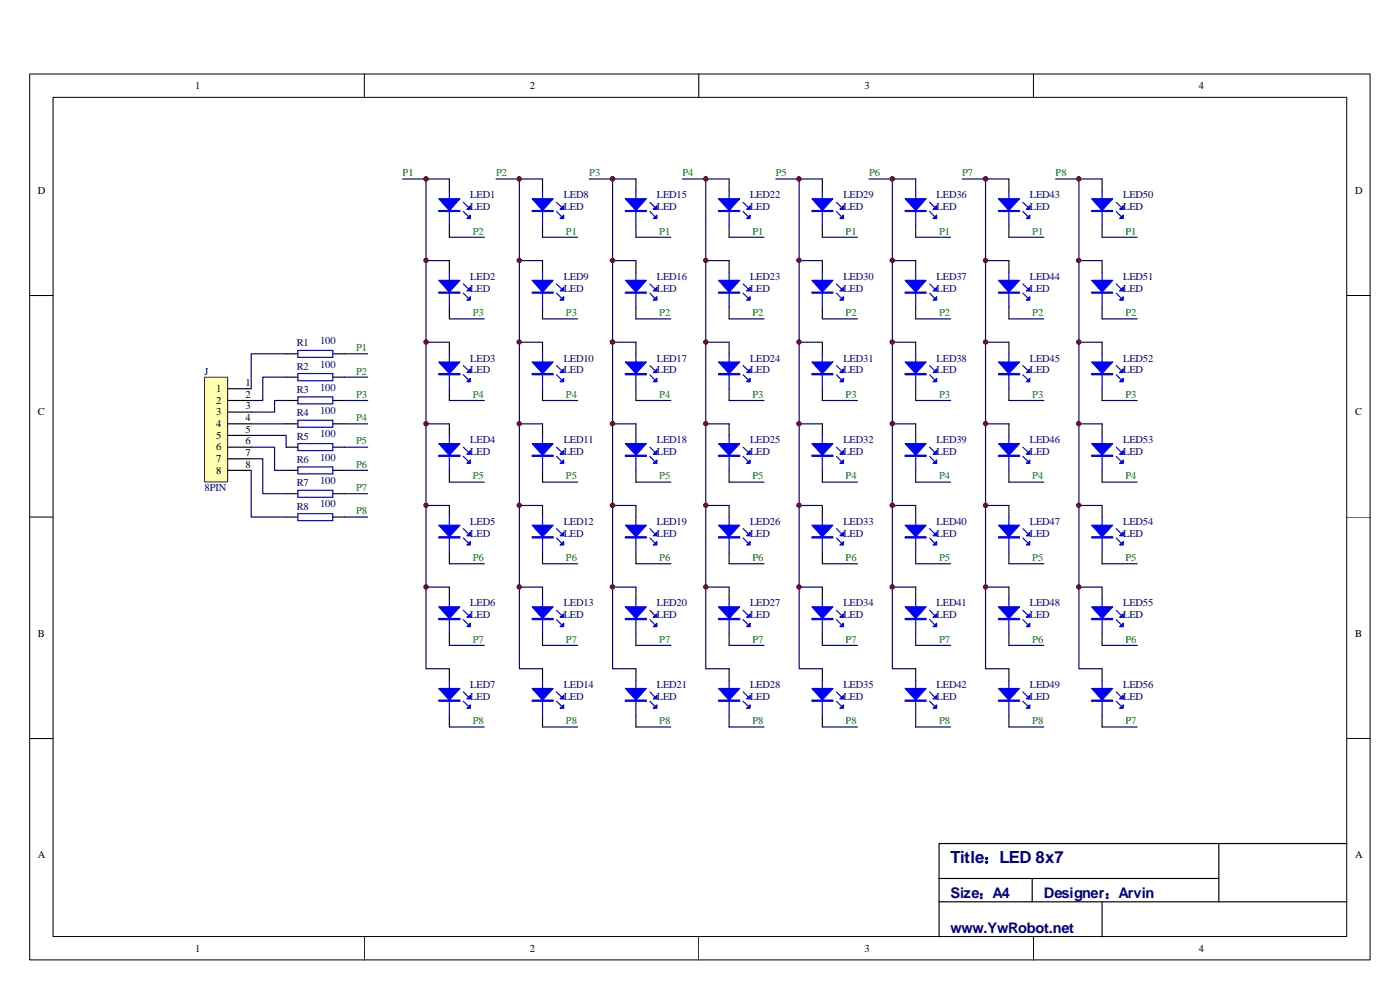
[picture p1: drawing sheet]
<svg xmlns="http://www.w3.org/2000/svg" width="297mm" height="210mm" viewBox="0 0 297 210" stroke-linecap="round" stroke-linejoin="round" font-family="sans-serif">
<g fill="none" stroke="#000" stroke-width=".21">
<path d="M6.3 15.7h284.4v187.9h-284.4zM77.3 15.7v5M148.2 15.7v5M219.2 15.7v5M11.3 20.7h274.4v178h-274.4zM6.3 62.7h5M285.7 62.7h5M6.3 109.7h5M285.7 109.7h5M6.3 156.7h5M285.7 156.7h5M77.3 198.7v5"/>
<path d="M148.2 198.7v5M219.2 198.7v5"/>
</g>
<g fill="none" stroke="#000" stroke-width=".25">
<path d="M95.3 38v2.4M115.1 38v2.4M134.9 38v2.4M154.7 38v2.4M174.4 38v2.4M194.3 38v2.4M214 38v2.4M233.8 38v2.4M95.3 47.9v2.4M95.3 55.3v2.4M115.1 47.9v2.4M115.1 55.3v2.4"/>
<path d="M134.9 47.9v2.4M134.9 55.3v2.4M154.7 47.9v2.4M154.7 55.3v2.4M174.4 47.9v2.4M174.4 55.3v2.4M194.3 47.9v2.4M194.3 55.3v2.4M214 47.9v2.4M214 55.3v2.4M233.8 47.9v2.4M233.8 55.3v2.4"/>
<path d="M95.3 65.1v2.5M95.3 72.6v2.4M115.1 65.1v2.5M115.1 72.6v2.4M134.9 65.1v2.5M134.9 72.6v2.4M154.7 65.1v2.5M154.7 72.6v2.4M174.4 65.1v2.5M174.4 72.6v2.4M194.3 65.1v2.5M194.3 72.6v2.4"/>
<path d="M214 65.1v2.5M214 72.6v2.4M233.8 65.1v2.5M233.8 72.6v2.4M95.3 82.5v2.5M95.3 89.9v2.5M95.3 99.8v2.5M115.1 82.5v2.5M115.1 89.9v2.5M115.1 99.8v2.5M134.9 82.5v2.5M134.9 89.9v2.5"/>
<path d="M134.9 99.8v2.5M154.7 82.5v2.5M154.7 89.9v2.5M154.7 99.8v2.5M174.4 82.5v2.5M174.4 89.9v2.5M174.4 99.8v2.5M194.3 82.5v2.5M194.3 89.9v2.5M194.3 99.8v2.5M214 82.5v2.5M214 89.9v2.5"/>
<path d="M214 99.8v2.5M233.8 82.5v2.5M233.8 89.9v2.5M233.8 99.8v2.5M95.3 107.2v2.5M95.3 117.1v2.5M115.1 107.2v2.5M115.1 117.1v2.5M134.9 107.2v2.5M134.9 117.1v2.5M154.7 107.2v2.5M154.7 117.1v2.5"/>
<path d="M174.4 107.2v2.5M174.4 117.1v2.5M194.3 107.2v2.5M194.3 117.1v2.5M214 107.2v2.5M214 117.1v2.5M233.8 107.2v2.5M233.8 117.1v2.5M95.3 124.5v2.5M95.3 134.4v2.5M115.1 124.5v2.5M115.1 134.4v2.5"/>
<path d="M134.9 124.5v2.5M134.9 134.4v2.5M154.7 124.5v2.5M154.7 134.4v2.5M174.4 124.5v2.5M174.4 134.4v2.5M194.3 124.5v2.5M194.3 134.4v2.5M214 124.5v2.5M214 134.4v2.5M233.8 124.5v2.5M233.8 134.4v2.5"/>
<path d="M95.3 141.9v2.4M95.3 151.7v2.5M115.1 141.9v2.4M115.1 151.7v2.5M134.9 141.9v2.4M134.9 151.7v2.5M154.7 141.9v2.4M154.7 151.7v2.5M174.4 141.9v2.4M174.4 151.7v2.5M194.3 141.9v2.4M194.3 151.7v2.5"/>
<path d="M214 141.9v2.4M214 151.7v2.5M233.8 141.9v2.4M233.8 151.7v2.5"/>
</g>
<g fill="none" stroke="#00f" stroke-width=".25">
<path d="M95.3 40.4v7.5M95.3 57.7v7.4M98.3 44.9l1 1M98.3 42.9l1 1M115.1 40.4v7.5M115.1 57.7v7.4M118.1 44.9l1 1M118.1 42.9l1 1M134.9 40.4v7.5M134.9 57.7v7.4M137.9 44.9l.9 1M137.9 42.9l.9 1"/>
<path d="M154.7 40.4v7.5M154.7 57.7v7.4M157.6 44.9l1.1 1M157.6 42.9l1.1 1M174.4 40.4v7.5M174.4 57.7v7.4M177.5 44.9l.9 1M177.5 42.9l.9 1M194.3 40.4v7.5M194.3 57.7v7.4M197.2 44.9l1 1M197.2 42.9l1 1"/>
<path d="M214 40.4v7.5M214 57.7v7.4M217 44.9l1 1M217 42.9l1 1M233.8 40.4v7.5M233.8 57.7v7.4M236.8 44.9l1 1M236.8 42.9l1 1M95.3 75v7.5M98.3 62.2l1 1M98.3 60.2l1 1M98.3 79.5l1 1"/>
<path d="M98.3 77.5l1 1M115.1 75v7.5M118.1 62.2l1 1M118.1 60.2l1 1M118.1 79.5l1 1M118.1 77.5l1 1M134.9 75v7.5M137.9 62.2l.9 1M137.9 60.2l.9 1M137.9 79.5l.9 1M137.9 77.5l.9 1M154.7 75v7.5"/>
<path d="M157.6 62.2l1.1 1M157.6 60.2l1.1 1M157.6 79.5l1.1 1M157.6 77.5l1.1 1M174.4 75v7.5M177.5 62.2l.9 1M177.5 60.2l.9 1M177.5 79.5l.9 1M177.5 77.5l.9 1M194.3 75v7.5M197.2 62.2l1 1M197.2 60.2l1 1"/>
<path d="M197.2 79.5l1 1M197.2 77.5l1 1M214 75v7.5M217 62.2l1 1M217 60.2l1 1M217 79.5l1 1M217 77.5l1 1M233.8 75v7.5M236.8 62.2l1 1M236.8 60.2l1 1M236.8 79.5l1 1M236.8 77.5l1 1"/>
<path d="M95.3 92.4v7.4M98.3 96.8l1 1M98.3 94.9l1 .9M115.1 92.4v7.4M118.1 96.8l1 1M118.1 94.9l1 .9M134.9 92.4v7.4M137.9 96.8l.9 1M137.9 94.9l.9 .9M154.7 92.4v7.4M157.6 96.8l1.1 1M157.6 94.9l1.1 .9"/>
<path d="M174.4 92.4v7.4M177.5 96.8l.9 1M177.5 94.9l.9 .9M194.3 92.4v7.4M197.2 96.8l1 1M197.2 94.9l1 .9M214 92.4v7.4M217 96.8l1 1M217 94.9l1 .9M233.8 92.4v7.4M236.8 96.8l1 1M236.8 94.9l1 .9"/>
<path d="M95.3 109.7v7.4M98.3 114.1l1 1M98.3 112.1l1 1M115.1 109.7v7.4M118.1 114.1l1 1M118.1 112.1l1 1M134.9 109.7v7.4M137.9 114.1l.9 1M137.9 112.1l.9 1M154.7 109.7v7.4M157.6 114.1l1.1 1M157.6 112.1l1.1 1"/>
<path d="M174.4 109.7v7.4M177.5 114.1l.9 1M177.5 112.1l.9 1M194.3 109.7v7.4M197.2 114.1l1 1M197.2 112.1l1 1M214 109.7v7.4M217 114.1l1 1M217 112.1l1 1M233.8 109.7v7.4M236.8 114.1l1 1M236.8 112.1l1 1"/>
<path d="M95.3 127v7.4M98.3 131.4l1 1.1M98.3 129.4l1 1.1M115.1 127v7.4M118.1 131.4l1 1.1M118.1 129.4l1 1.1M134.9 127v7.4M137.9 131.4l.9 1.1M137.9 129.4l.9 1.1M154.7 127v7.4M157.6 131.4l1.1 1.1M157.6 129.4l1.1 1.1"/>
<path d="M174.4 127v7.4M177.5 131.4l.9 1.1M177.5 129.4l.9 1.1M194.3 127v7.4M197.2 131.4l1 1.1M197.2 129.4l1 1.1M214 127v7.4M217 131.4l1 1.1M217 129.4l1 1.1M233.8 127v7.4M236.8 131.4l1 1.1M236.8 129.4l1 1.1"/>
<path d="M95.3 144.3v7.4M98.3 148.8l1 .9M98.3 146.8l1 1M115.1 144.3v7.4M118.1 148.8l1 .9M118.1 146.8l1 1M134.9 144.3v7.4M137.9 148.8l.9 .9M137.9 146.8l.9 1M154.7 144.3v7.4M157.6 148.8l1.1 .9M157.6 146.8l1.1 1"/>
<path d="M174.4 144.3v7.4M177.5 148.8l.9 .9M177.5 146.8l.9 1M194.3 144.3v7.4M197.2 148.8l1 .9M197.2 146.8l1 1M214 144.3v7.4M217 148.8l1 .9M217 146.8l1 1M233.8 144.3v7.4M236.8 148.8l1 .9M236.8 146.8l1 1"/>
</g>
<g fill="#00f" stroke="#00f" stroke-width=".25">
<path d="M93.1 42.2h4.5l-2.3 2.5z"/>
<path d="M99.8 45.6v.7h-.7z"/>
<path d="M99.8 43.6v.8h-.7z"/>
<path d="M93.1 59.5h4.5l-2.3 2.5z"/>
<path d="M99.8 62.9v.8h-.7z"/>
<path d="M99.8 61v.7h-.7z"/>
<path d="M93.1 76.8h4.5l-2.3 2.4z"/>
<path d="M99.1 81l.7-.7v.7z"/>
<path d="M99.8 78.3v.7h-.7z"/>
<path d="M93.1 94.1h4.5l-2.3 2.5z"/>
<path d="M99.8 97.6v.7h-.7z"/>
<path d="M99.8 95.6v.7h-.7z"/>
<path d="M93.1 111.4h4.5l-2.3 2.5z"/>
<path d="M99.1 115.6l.7-.7v.7z"/>
<path d="M99.8 112.9v.8h-.7z"/>
<path d="M93.1 128.7h4.5l-2.3 2.5z"/>
<path d="M99.1 132.9l.7-.7v.7z"/>
<path d="M99.8 130.2v.7h-.7z"/>
<path d="M93.1 146h4.5l-2.3 2.5z"/>
<path d="M99.1 150.2l.7-.7v.7z"/>
<path d="M99.1 148.2l.7-.7v.7z"/>
<path d="M112.9 42.2h4.4l-2.2 2.5z"/>
<path d="M118.8 46.3l.8-.7v.7z"/>
<path d="M119.6 43.6v.8h-.8z"/>
<path d="M112.9 59.5h4.4l-2.2 2.5z"/>
<path d="M118.8 63.7l.8-.8v.8z"/>
<path d="M119.6 61v.7h-.8z"/>
<path d="M112.9 76.8h4.4l-2.2 2.4z"/>
<path d="M118.8 81l.8-.7v.7z"/>
<path d="M119.6 78.3v.7h-.8z"/>
<path d="M112.9 94.1h4.4l-2.2 2.5z"/>
<path d="M118.8 98.3l.8-.7v.7z"/>
<path d="M119.6 95.6v.7h-.8z"/>
<path d="M112.9 111.4h4.4l-2.2 2.5z"/>
<path d="M118.8 115.6l.8-.7v.7z"/>
<path d="M119.6 112.9v.8h-.8z"/>
<path d="M112.9 128.7h4.4l-2.2 2.5z"/>
<path d="M118.8 132.9l.8-.7v.7z"/>
<path d="M118.8 130.9l.8-.7v.7z"/>
<path d="M112.9 146h4.4l-2.2 2.5z"/>
<path d="M118.8 150.2l.8-.7v.7z"/>
<path d="M118.8 148.2l.8-.7v.7z"/>
<path d="M132.7 42.2h4.4l-2.2 2.5z"/>
<path d="M138.6 46.3l.8-.7v.7z"/>
<path d="M139.4 43.6v.8h-.8z"/>
<path d="M132.7 59.5h4.4l-2.2 2.5z"/>
<path d="M138.6 63.7l.8-.8v.8z"/>
<path d="M139.4 61v.7h-.8z"/>
<path d="M132.7 76.8h4.4l-2.2 2.4z"/>
<path d="M138.6 81l.8-.7v.7z"/>
<path d="M139.4 78.3v.7h-.8z"/>
<path d="M132.7 94.1h4.4l-2.2 2.5z"/>
<path d="M138.6 98.3l.8-.7v.7z"/>
<path d="M139.4 95.6v.7h-.8z"/>
<path d="M132.7 111.4h4.4l-2.2 2.5z"/>
<path d="M138.6 115.6l.8-.7v.7z"/>
<path d="M138.6 113.7l.8-.8v.8z"/>
<path d="M132.7 128.7h4.4l-2.2 2.5z"/>
<path d="M138.6 132.9l.8-.7v.7z"/>
<path d="M138.6 130.9l.8-.7v.7z"/>
<path d="M132.7 146h4.4l-2.2 2.5z"/>
<path d="M138.6 150.2l.8-.7v.7z"/>
<path d="M138.6 148.2l.8-.7v.7z"/>
<path d="M152.4 42.2h4.5l-2.2 2.5z"/>
<path d="M159.1 45.6v.7h-.7z"/>
<path d="M159.1 43.6v.8h-.7z"/>
<path d="M152.4 59.5h4.5l-2.2 2.5z"/>
<path d="M159.1 62.9v.8h-.7z"/>
<path d="M159.1 61v.7h-.7z"/>
<path d="M152.4 76.8h4.5l-2.2 2.4z"/>
<path d="M158.4 81l.7-.7v.7z"/>
<path d="M159.1 78.3v.7h-.7z"/>
<path d="M152.4 94.1h4.5l-2.2 2.5z"/>
<path d="M159.1 97.6v.7h-.7z"/>
<path d="M159.1 95.6v.7h-.7z"/>
<path d="M152.4 111.4h4.5l-2.2 2.5z"/>
<path d="M158.4 115.6l.7-.7v.7z"/>
<path d="M159.1 112.9v.8h-.7z"/>
<path d="M152.4 128.7h4.5l-2.2 2.5z"/>
<path d="M159.1 132.2v.7h-.7z"/>
<path d="M159.1 130.2v.7h-.7z"/>
<path d="M152.4 146h4.5l-2.2 2.5z"/>
<path d="M158.4 150.2l.7-.7v.7z"/>
<path d="M158.4 148.2l.7-.7v.7z"/>
<path d="M172.2 42.2h4.5l-2.3 2.5z"/>
<path d="M178.2 46.3l.7-.7v.7z"/>
<path d="M178.9 43.6v.8h-.7z"/>
<path d="M172.2 59.5h4.5l-2.3 2.5z"/>
<path d="M178.2 63.7l.7-.8v.8z"/>
<path d="M178.9 61v.7h-.7z"/>
<path d="M172.2 76.8h4.5l-2.3 2.4z"/>
<path d="M178.2 81l.7-.7v.7z"/>
<path d="M178.9 78.3v.7h-.7z"/>
<path d="M172.2 94.1h4.5l-2.3 2.5z"/>
<path d="M178.2 98.3l.7-.7v.7z"/>
<path d="M178.9 95.6v.7h-.7z"/>
<path d="M172.2 111.4h4.5l-2.3 2.5z"/>
<path d="M178.2 115.6l.7-.7v.7z"/>
<path d="M178.9 112.9v.8h-.7z"/>
<path d="M172.2 128.7h4.5l-2.3 2.5z"/>
<path d="M178.2 132.9l.7-.7v.7z"/>
<path d="M178.2 130.9l.7-.7v.7z"/>
<path d="M172.2 146h4.5l-2.3 2.5z"/>
<path d="M178.2 150.2l.7-.7v.7z"/>
<path d="M178.2 148.2l.7-.7v.7z"/>
<path d="M192 42.2h4.5l-2.2 2.5z"/>
<path d="M197.9 46.3l.8-.7v.7z"/>
<path d="M198.7 43.6v.8h-.8z"/>
<path d="M192 59.5h4.5l-2.2 2.5z"/>
<path d="M197.9 63.7l.8-.8v.8z"/>
<path d="M198.7 61v.7h-.8z"/>
<path d="M192 76.8h4.5l-2.2 2.4z"/>
<path d="M197.9 81l.8-.7v.7z"/>
<path d="M198.7 78.3v.7h-.8z"/>
<path d="M192 94.1h4.5l-2.2 2.5z"/>
<path d="M197.9 98.3l.8-.7v.7z"/>
<path d="M198.7 95.6v.7h-.8z"/>
<path d="M192 111.4h4.5l-2.2 2.5z"/>
<path d="M197.9 115.6l.8-.7v.7z"/>
<path d="M198.7 112.9v.8h-.8z"/>
<path d="M192 128.7h4.5l-2.2 2.5z"/>
<path d="M197.9 132.9l.8-.7v.7z"/>
<path d="M197.9 130.9l.8-.7v.7z"/>
<path d="M192 146h4.5l-2.2 2.5z"/>
<path d="M197.9 150.2l.8-.7v.7z"/>
<path d="M197.9 148.2l.8-.7v.7z"/>
<path d="M211.8 42.2h4.5l-2.3 2.5z"/>
<path d="M217.8 46.3l.7-.7v.7z"/>
<path d="M218.5 43.6v.8h-.7z"/>
<path d="M211.8 59.5h4.5l-2.3 2.5z"/>
<path d="M217.8 63.7l.7-.8v.8z"/>
<path d="M218.5 61v.7h-.7z"/>
<path d="M211.8 76.8h4.5l-2.3 2.4z"/>
<path d="M217.8 81l.7-.7v.7z"/>
<path d="M218.5 78.3v.7h-.7z"/>
<path d="M211.8 94.1h4.5l-2.3 2.5z"/>
<path d="M217.8 98.3l.7-.7v.7z"/>
<path d="M218.5 95.6v.7h-.7z"/>
<path d="M211.8 111.4h4.5l-2.3 2.5z"/>
<path d="M217.8 115.6l.7-.7v.7z"/>
<path d="M218.5 112.9v.8h-.7z"/>
<path d="M211.8 128.7h4.5l-2.3 2.5z"/>
<path d="M217.8 132.9l.7-.7v.7z"/>
<path d="M217.8 130.9l.7-.7v.7z"/>
<path d="M211.8 146h4.5l-2.3 2.5z"/>
<path d="M217.8 150.2l.7-.7v.7z"/>
<path d="M217.8 148.2l.7-.7v.7z"/>
<path d="M231.6 42.2h4.4l-2.2 2.5z"/>
<path d="M237.5 46.3l.8-.7v.7z"/>
<path d="M238.3 43.6v.8h-.8z"/>
<path d="M231.6 59.5h4.4l-2.2 2.5z"/>
<path d="M237.5 63.7l.8-.8v.8z"/>
<path d="M238.3 61v.7h-.8z"/>
<path d="M231.6 76.8h4.4l-2.2 2.4z"/>
<path d="M237.5 81l.8-.7v.7z"/>
<path d="M238.3 78.3v.7h-.8z"/>
<path d="M231.6 94.1h4.4l-2.2 2.5z"/>
<path d="M237.5 98.3l.8-.7v.7z"/>
<path d="M238.3 95.6v.7h-.8z"/>
<path d="M231.6 111.4h4.4l-2.2 2.5z"/>
<path d="M237.5 115.6l.8-.7v.7z"/>
<path d="M238.3 112.9v.8h-.8z"/>
<path d="M231.6 128.7h4.4l-2.2 2.5z"/>
<path d="M237.5 132.9l.8-.7v.7z"/>
<path d="M237.5 130.9l.8-.7v.7z"/>
<path d="M231.6 146h4.4l-2.2 2.5z"/>
<path d="M237.5 150.2l.8-.7v.7z"/>
<path d="M237.5 148.2l.8-.7v.7z"/>
<path d="M93.1 44.7h4.5v.2h-4.5z" fill-rule="evenodd"/>
<path d="M93.1 62h4.5v.2h-4.5z" fill-rule="evenodd"/>
<path d="M93.1 79.2h4.5v.3h-4.5z" fill-rule="evenodd"/>
<path d="M93.1 96.6h4.5v.2h-4.5z" fill-rule="evenodd"/>
<path d="M93.1 113.9h4.5v.2h-4.5z" fill-rule="evenodd"/>
<path d="M93.1 131.2h4.5v.2h-4.5z" fill-rule="evenodd"/>
<path d="M93.1 148.5h4.5v.3h-4.5z" fill-rule="evenodd"/>
<path d="M112.9 44.7h4.4v.2h-4.4z" fill-rule="evenodd"/>
<path d="M112.9 62h4.4v.2h-4.4z" fill-rule="evenodd"/>
<path d="M112.9 79.2h4.4v.3h-4.4z" fill-rule="evenodd"/>
<path d="M112.9 96.6h4.4v.2h-4.4z" fill-rule="evenodd"/>
<path d="M112.9 113.9h4.4v.2h-4.4z" fill-rule="evenodd"/>
<path d="M112.9 131.2h4.4v.2h-4.4z" fill-rule="evenodd"/>
<path d="M112.9 148.5h4.4v.3h-4.4z" fill-rule="evenodd"/>
<path d="M132.7 44.7h4.4v.2h-4.4z" fill-rule="evenodd"/>
<path d="M132.7 62h4.4v.2h-4.4z" fill-rule="evenodd"/>
<path d="M132.7 79.2h4.4v.3h-4.4z" fill-rule="evenodd"/>
<path d="M132.7 96.6h4.4v.2h-4.4z" fill-rule="evenodd"/>
<path d="M132.7 113.9h4.4v.2h-4.4z" fill-rule="evenodd"/>
<path d="M132.7 131.2h4.4v.2h-4.4z" fill-rule="evenodd"/>
<path d="M132.7 148.5h4.4v.3h-4.4z" fill-rule="evenodd"/>
<path d="M152.4 44.7h4.5v.2h-4.5z" fill-rule="evenodd"/>
<path d="M152.4 62h4.5v.2h-4.5z" fill-rule="evenodd"/>
<path d="M152.4 79.2h4.5v.3h-4.5z" fill-rule="evenodd"/>
<path d="M152.4 96.6h4.5v.2h-4.5z" fill-rule="evenodd"/>
<path d="M152.4 113.9h4.5v.2h-4.5z" fill-rule="evenodd"/>
<path d="M152.4 131.2h4.5v.2h-4.5z" fill-rule="evenodd"/>
<path d="M152.4 148.5h4.5v.3h-4.5z" fill-rule="evenodd"/>
<path d="M172.2 44.7h4.5v.2h-4.5z" fill-rule="evenodd"/>
<path d="M172.2 62h4.5v.2h-4.5z" fill-rule="evenodd"/>
<path d="M172.2 79.2h4.5v.3h-4.5z" fill-rule="evenodd"/>
<path d="M172.2 96.6h4.5v.2h-4.5z" fill-rule="evenodd"/>
<path d="M172.2 113.9h4.5v.2h-4.5z" fill-rule="evenodd"/>
<path d="M172.2 131.2h4.5v.2h-4.5z" fill-rule="evenodd"/>
<path d="M172.2 148.5h4.5v.3h-4.5z" fill-rule="evenodd"/>
<path d="M192 44.7h4.5v.2h-4.5z" fill-rule="evenodd"/>
<path d="M192 62h4.5v.2h-4.5z" fill-rule="evenodd"/>
<path d="M192 79.2h4.5v.3h-4.5z" fill-rule="evenodd"/>
<path d="M192 96.6h4.5v.2h-4.5z" fill-rule="evenodd"/>
<path d="M192 113.9h4.5v.2h-4.5z" fill-rule="evenodd"/>
<path d="M192 131.2h4.5v.2h-4.5z" fill-rule="evenodd"/>
<path d="M192 148.5h4.5v.3h-4.5z" fill-rule="evenodd"/>
<path d="M211.8 44.7h4.5v.2h-4.5z" fill-rule="evenodd"/>
<path d="M211.8 62h4.5v.2h-4.5z" fill-rule="evenodd"/>
<path d="M211.8 79.2h4.5v.3h-4.5z" fill-rule="evenodd"/>
<path d="M211.8 96.6h4.5v.2h-4.5z" fill-rule="evenodd"/>
<path d="M211.8 113.9h4.5v.2h-4.5z" fill-rule="evenodd"/>
<path d="M211.8 131.2h4.5v.2h-4.5z" fill-rule="evenodd"/>
<path d="M211.8 148.5h4.5v.3h-4.5z" fill-rule="evenodd"/>
<path d="M231.6 44.7h4.4v.2h-4.4z" fill-rule="evenodd"/>
<path d="M231.6 62h4.4v.2h-4.4z" fill-rule="evenodd"/>
<path d="M231.6 79.2h4.4v.3h-4.4z" fill-rule="evenodd"/>
<path d="M231.6 96.6h4.4v.2h-4.4z" fill-rule="evenodd"/>
<path d="M231.6 113.9h4.4v.2h-4.4z" fill-rule="evenodd"/>
<path d="M231.6 131.2h4.4v.2h-4.4z" fill-rule="evenodd"/>
<path d="M231.6 148.5h4.4v.3h-4.4z" fill-rule="evenodd"/>
</g>
<g fill="none" stroke="#000080" stroke-width=".25">
<path d="M85.4 38h9.9M90.4 38v103.9h4.9M105.2 38h5M115.1 38h-4.9v103.9h4.9M125 38h9.9M130 38v103.9h4.9M144.8 38h9.9M149.7 38v103.9h5M164.6 38h9.8M169.5 38v103.9h4.9M184.4 38h9.9M189.3 38v103.9h5"/>
<path d="M204.1 38h9.9M209.1 38v103.9h4.9M233.8 38h-4.9v103.9h4.9M90.4 55.3h4.9M95.3 50.3h7.4M110.2 55.3h4.9M115.1 50.3h7.4M130 55.3h4.9M134.9 50.3h7.4M149.7 55.3h5M154.7 50.3h7.4M169.5 55.3h4.9"/>
<path d="M174.4 50.3h7.5M189.3 55.3h5M194.3 50.3h7.4M209.1 55.3h4.9M214 50.3h7.4M228.9 55.3h4.9M233.8 50.3h7.5M90.4 72.6h4.9M95.3 67.6h7.4M110.2 72.6h4.9M115.1 67.6h7.4M130 72.6h4.9"/>
<path d="M134.9 67.6h7.4M149.7 72.6h5M154.7 67.6h7.4M169.5 72.6h4.9M174.4 67.6h7.5M189.3 72.6h5M194.3 67.6h7.4M209.1 72.6h4.9M214 67.6h7.4M228.9 72.6h4.9M233.8 67.6h7.5M90.4 89.9h4.9"/>
<path d="M95.3 85h7.4M110.2 89.9h4.9M115.1 85h7.4M130 89.9h4.9M134.9 85h7.4M149.7 89.9h5M154.7 85h7.4M169.5 89.9h4.9M174.4 85h7.5M189.3 89.9h5M194.3 85h7.4M209.1 89.9h4.9"/>
<path d="M214 85h7.4M228.9 89.9h4.9M233.8 85h7.5M90.4 107.2h4.9M95.3 102.3h7.4M95.3 119.6h7.4M110.2 107.2h4.9M115.1 102.3h7.4M115.1 119.6h7.4M130 107.2h4.9M134.9 102.3h7.4M134.9 119.6h7.4"/>
<path d="M149.7 107.2h5M154.7 102.3h7.4M154.7 119.6h7.4M169.5 107.2h4.9M174.4 102.3h7.5M174.4 119.6h7.5M189.3 107.2h5M194.3 102.3h7.4M194.3 119.6h7.4M209.1 107.2h4.9M214 102.3h7.4M214 119.6h7.4"/>
<path d="M228.9 107.2h4.9M233.8 102.3h7.5M233.8 119.6h7.5M90.4 124.5h4.9M95.3 136.9h7.4M110.2 124.5h4.9M115.1 136.9h7.4M130 124.5h4.9M134.9 136.9h7.4M149.7 124.5h5M154.7 136.9h7.4M169.5 124.5h4.9"/>
<path d="M174.4 136.9h7.5M189.3 124.5h5M194.3 136.9h7.4M209.1 124.5h4.9M214 136.9h7.4M228.9 124.5h4.9M233.8 136.9h7.5M95.3 154.2h7.4M115.1 154.2h7.4M134.9 154.2h7.4M154.7 154.2h7.4M174.4 154.2h7.5"/>
<path d="M194.3 154.2h7.4M214 154.2h7.4M233.8 154.2h7.5"/>
</g>
<path d="M43.4 80h4.9v22.2h-4.9z" fill="#ffffb0"/>
<path d="M43.4 80h4.9v22.2h-4.9z" fill="none" stroke="#800000" stroke-width=".21"/>
<g fill="none" stroke="#000" stroke-width=".25">
<path d="M60.7 75h2.5M70.6 75h2.5M48.3 82.5h5M48.3 85h5M48.3 87.4h5M48.3 89.9h5M48.3 92.4h5M48.3 94.9h5M48.3 97.3h5M48.3 99.8h5M60.7 85h2.5M60.7 89.9h2.5"/>
<path d="M60.7 94.9h2.5M60.7 99.8h2.5M60.7 80h2.5M70.6 85h2.5M70.6 89.9h2.5M70.6 94.9h2.5M70.6 99.8h2.5M70.6 80h2.5M60.7 104.7h2.5M60.7 109.7h2.5M70.6 104.7h2.5M70.6 109.7h2.5"/>
<path d="M258.6 178.9v12.4M285.7 178.9h-86.5v19.8M199.2 191.3h86.5M199.2 186.3h59.4M219 186.3v5M233.8 191.3v7.4"/>
</g>
<g fill="none" stroke="#000080" stroke-width=".25">
<path d="M223.9 38h5M60.7 75h-7.4v7.5M73.1 75h4.9M53.3 99.8v9.9h7.4M53.3 97.3h2.4v7.4h5M53.3 94.9h4.9v4.9h2.5M53.3 92.4h7.4v2.5M53.3 89.9h7.4M60.7 80h-5v5h-2.4M60.7 85h-2.5v2.4h-4.9M73.1 80h4.9M73.1 85h4.9"/>
<path d="M73.1 89.9h4.9M73.1 94.9h4.9M73.1 99.8h4.9M73.1 104.7h4.9M73.1 109.7h4.9"/>
</g>
<path d="M63.2 74.3h7.4v1.5h-7.4zM63.2 79.2h7.4v1.6h-7.4zM63.2 84.2h7.4v1.5h-7.4zM63.2 89.1h7.4v1.5h-7.4zM63.2 94.1h7.4v1.5h-7.4zM63.2 99.1h7.4v1.4h-7.4zM63.2 104h7.4v1.5h-7.4zM63.2 109h7.4v1.4h-7.4z" fill="none" stroke="#00f" stroke-width=".25"/>
<g fill="#800000" stroke="#800000" stroke-width=".21">
<circle cx="90.4" cy="37.9" r=".48"/>
<circle cx="90.4" cy="55.2" r=".47"/>
<circle cx="90.4" cy="72.6" r=".47"/>
<circle cx="90.4" cy="89.9" r=".47"/>
<circle cx="90.4" cy="107.2" r=".47"/>
<circle cx="90.4" cy="124.5" r=".47"/>
<circle cx="110.1" cy="37.9" r=".48"/>
<circle cx="110.1" cy="55.2" r=".47"/>
<circle cx="110.1" cy="72.6" r=".47"/>
<circle cx="110.1" cy="89.9" r=".47"/>
<circle cx="110.1" cy="107.2" r=".47"/>
<circle cx="110.1" cy="124.5" r=".47"/>
<circle cx="129.9" cy="37.9" r=".49"/>
<circle cx="129.9" cy="55.2" r=".48"/>
<circle cx="129.9" cy="72.6" r=".48"/>
<circle cx="129.9" cy="89.9" r=".48"/>
<circle cx="129.9" cy="107.2" r=".48"/>
<circle cx="129.9" cy="124.5" r=".48"/>
<circle cx="149.7" cy="37.9" r=".48"/>
<circle cx="149.7" cy="55.2" r=".47"/>
<circle cx="149.7" cy="72.6" r=".47"/>
<circle cx="149.7" cy="89.9" r=".47"/>
<circle cx="149.7" cy="107.2" r=".47"/>
<circle cx="149.7" cy="124.5" r=".47"/>
<circle cx="169.5" cy="37.9" r=".48"/>
<circle cx="169.5" cy="55.2" r=".47"/>
<circle cx="169.5" cy="72.6" r=".47"/>
<circle cx="169.5" cy="89.9" r=".47"/>
<circle cx="169.5" cy="107.2" r=".47"/>
<circle cx="169.5" cy="124.5" r=".47"/>
<circle cx="189.3" cy="37.9" r=".49"/>
<circle cx="189.3" cy="55.2" r=".48"/>
<circle cx="189.3" cy="72.6" r=".48"/>
<circle cx="189.3" cy="89.9" r=".48"/>
<circle cx="189.3" cy="107.2" r=".48"/>
<circle cx="189.3" cy="124.5" r=".48"/>
<circle cx="209.1" cy="37.9" r=".48"/>
<circle cx="209.1" cy="55.2" r=".47"/>
<circle cx="209.1" cy="72.6" r=".47"/>
<circle cx="209.1" cy="89.9" r=".47"/>
<circle cx="209.1" cy="107.2" r=".47"/>
<circle cx="209.1" cy="124.5" r=".47"/>
<circle cx="228.8" cy="37.9" r=".48"/>
<circle cx="228.8" cy="55.2" r=".47"/>
<circle cx="228.8" cy="72.6" r=".47"/>
<circle cx="228.8" cy="89.9" r=".47"/>
<circle cx="228.8" cy="107.2" r=".47"/>
<circle cx="228.8" cy="124.5" r=".47"/>
</g>
<text font-size="3.5" fill="#000080" x="201.7" y="183.1">Title：LED 8x7</text>
<g font-size="3.1" fill="#000080">
<text x="201.7" y="190.6">Size：A4</text>
<text x="221.4" y="190.6">Designer：Arvin</text>
<text x="201.7" y="198">www.YwRobot.net</text>
</g>
<g font-size="2.2">
<text x="41.4" y="18.8">1</text>
<text x="112.4" y="18.8">2</text>
<text x="183.4" y="18.8">3</text>
<text x="254.3" y="18.8">4</text>
<text x="8" y="41.1">D</text>
<text x="287.5" y="41.1">D</text>
<text x="45.9" y="83.1">1</text>
<text x="52.1" y="81.9">1</text>
<text x="8" y="88.1">C</text>
<text x="45.9" y="85.6">2</text>
<text x="45.9" y="88.1">3</text>
<text x="52.1" y="84.4">2</text>
<text x="52.1" y="86.9">3</text>
<text x="52.1" y="89.3">4</text>
<text x="287.5" y="88.1">C</text>
<text x="45.9" y="90.5">4</text>
<text x="45.9" y="93">5</text>
<text x="45.9" y="95.5">6</text>
<text x="52.1" y="91.8">5</text>
<text x="52.1" y="94.3">6</text>
<text x="45.9" y="98">7</text>
<text x="45.9" y="100.4">8</text>
<text x="52.1" y="96.8">7</text>
<text x="52.1" y="99.2">8</text>
<text x="8" y="135.1">B</text>
<text x="287.5" y="135.1">B</text>
<text x="8" y="182.1">A</text>
<text x="287.5" y="182.1">A</text>
<text x="41.4" y="201.8">1</text>
<text x="112.4" y="201.8">2</text>
<text x="183.4" y="201.8">3</text>
<text x="254.3" y="201.8">4</text>
</g>
<g font-size="2.2" fill="#008000">
<text x="85.4" y="37.4">P1</text>
<text x="105.2" y="37.4">P2</text>
<text x="125" y="37.4">P3</text>
<text x="144.8" y="37.4">P4</text>
<text x="164.6" y="37.4">P5</text>
<text x="184.4" y="37.4">P6</text>
<text x="204.1" y="37.4">P7</text>
<text x="223.9" y="37.4">P8</text>
<text x="100.3" y="49.8">P2</text>
<text x="120" y="49.8">P1</text>
<text x="139.9" y="49.8">P1</text>
<text x="159.6" y="49.8">P1</text>
<text x="179.4" y="49.8">P1</text>
<text x="199.2" y="49.8">P1</text>
<text x="219" y="49.8">P1</text>
<text x="238.8" y="49.8">P1</text>
<text x="100.3" y="67">P3</text>
<text x="120" y="67">P3</text>
<text x="139.9" y="67">P2</text>
<text x="159.6" y="67">P2</text>
<text x="179.4" y="67">P2</text>
<text x="199.2" y="67">P2</text>
<text x="219" y="67">P2</text>
<text x="238.8" y="67">P2</text>
<text x="75.6" y="74.5">P1</text>
<text x="75.6" y="79.5">P2</text>
<text x="75.6" y="84.4">P3</text>
<text x="75.6" y="89.3">P4</text>
<text x="100.3" y="84.4">P4</text>
<text x="120" y="84.4">P4</text>
<text x="139.9" y="84.4">P4</text>
<text x="159.6" y="84.4">P3</text>
<text x="179.4" y="84.4">P3</text>
<text x="199.2" y="84.4">P3</text>
<text x="219" y="84.4">P3</text>
<text x="238.8" y="84.4">P3</text>
<text x="75.6" y="94.3">P5</text>
<text x="75.6" y="99.2">P6</text>
<text x="100.3" y="101.7">P5</text>
<text x="120" y="101.7">P5</text>
<text x="139.9" y="101.7">P5</text>
<text x="159.6" y="101.7">P5</text>
<text x="179.4" y="101.7">P4</text>
<text x="199.2" y="101.7">P4</text>
<text x="219" y="101.7">P4</text>
<text x="238.8" y="101.7">P4</text>
<text x="75.6" y="104.2">P7</text>
<text x="75.6" y="109.1">P8</text>
<text x="100.3" y="119">P6</text>
<text x="120" y="119">P6</text>
<text x="139.9" y="119">P6</text>
<text x="159.6" y="119">P6</text>
<text x="179.4" y="119">P6</text>
<text x="199.2" y="119">P5</text>
<text x="219" y="119">P5</text>
<text x="238.8" y="119">P5</text>
<text x="100.3" y="136.3">P7</text>
<text x="120" y="136.3">P7</text>
<text x="139.9" y="136.3">P7</text>
<text x="159.6" y="136.3">P7</text>
<text x="179.4" y="136.3">P7</text>
<text x="199.2" y="136.3">P7</text>
<text x="219" y="136.3">P6</text>
<text x="238.8" y="136.3">P6</text>
<text x="100.3" y="153.6">P8</text>
<text x="120" y="153.6">P8</text>
<text x="139.9" y="153.6">P8</text>
<text x="159.6" y="153.6">P8</text>
<text x="179.4" y="153.6">P8</text>
<text x="199.2" y="153.6">P8</text>
<text x="219" y="153.6">P8</text>
<text x="238.8" y="153.6">P7</text>
</g>
<g font-size="2.2" fill="#000080">
<text x="99.8" y="42.1">LED1</text>
<text x="99.8" y="44.6">LED</text>
<text x="119.6" y="42.1">LED8</text>
<text x="119.6" y="44.6">LED</text>
<text x="139.4" y="42.1">LED15</text>
<text x="139.4" y="44.6">LED</text>
<text x="159.1" y="42.1">LED22</text>
<text x="159.1" y="44.6">LED</text>
<text x="178.9" y="42.1">LED29</text>
<text x="178.9" y="44.6">LED</text>
<text x="198.7" y="42.1">LED36</text>
<text x="198.7" y="44.6">LED</text>
<text x="218.5" y="42.1">LED43</text>
<text x="218.5" y="44.6">LED</text>
<text x="238.3" y="42.1">LED50</text>
<text x="238.3" y="44.6">LED</text>
<text x="99.8" y="59.4">LED2</text>
<text x="119.6" y="59.4">LED9</text>
<text x="139.4" y="59.4">LED16</text>
<text x="159.1" y="59.4">LED23</text>
<text x="178.9" y="59.4">LED30</text>
<text x="198.7" y="59.4">LED37</text>
<text x="218.5" y="59.4">LED44</text>
<text x="238.3" y="59.4">LED51</text>
<text x="99.8" y="61.9">LED</text>
<text x="119.6" y="61.9">LED</text>
<text x="139.4" y="61.9">LED</text>
<text x="159.1" y="61.9">LED</text>
<text x="178.9" y="61.9">LED</text>
<text x="198.7" y="61.9">LED</text>
<text x="218.5" y="61.9">LED</text>
<text x="238.3" y="61.9">LED</text>
<text x="62.9" y="73.5">R1</text>
<text x="67.9" y="73">100</text>
<text x="67.9" y="78">100</text>
<text x="99.8" y="76.7">LED3</text>
<text x="119.6" y="76.7">LED10</text>
<text x="139.4" y="76.7">LED17</text>
<text x="159.1" y="76.7">LED24</text>
<text x="178.9" y="76.7">LED31</text>
<text x="198.7" y="76.7">LED38</text>
<text x="218.5" y="76.7">LED45</text>
<text x="238.3" y="76.7">LED52</text>
<text x="43.4" y="79.5">J</text>
<text x="62.9" y="78.4">R2</text>
<text x="62.9" y="83.4">R3</text>
<text x="67.9" y="82.9">100</text>
<text x="99.8" y="79.2">LED</text>
<text x="119.6" y="79.2">LED</text>
<text x="139.4" y="79.2">LED</text>
<text x="159.1" y="79.2">LED</text>
<text x="178.9" y="79.2">LED</text>
<text x="198.7" y="79.2">LED</text>
<text x="218.5" y="79.2">LED</text>
<text x="238.3" y="79.2">LED</text>
<text x="62.9" y="88.3">R4</text>
<text x="67.9" y="87.8">100</text>
<text x="62.9" y="93.3">R5</text>
<text x="67.9" y="92.8">100</text>
<text x="99.8" y="94">LED4</text>
<text x="119.6" y="94">LED11</text>
<text x="139.4" y="94">LED18</text>
<text x="159.1" y="94">LED25</text>
<text x="178.9" y="94">LED32</text>
<text x="198.7" y="94">LED39</text>
<text x="218.5" y="94">LED46</text>
<text x="238.3" y="94">LED53</text>
<text x="62.9" y="98.2">R6</text>
<text x="67.9" y="97.7">100</text>
<text x="99.8" y="96.5">LED</text>
<text x="119.6" y="96.5">LED</text>
<text x="139.4" y="96.5">LED</text>
<text x="159.1" y="96.5">LED</text>
<text x="178.9" y="96.5">LED</text>
<text x="198.7" y="96.5">LED</text>
<text x="218.5" y="96.5">LED</text>
<text x="238.3" y="96.5">LED</text>
<text x="43.4" y="104.2">8PIN</text>
<text x="62.9" y="103.2">R7</text>
<text x="67.9" y="102.7">100</text>
<text x="67.9" y="107.6">100</text>
<text x="62.9" y="108.1">R8</text>
<text x="99.8" y="111.3">LED5</text>
<text x="99.8" y="113.8">LED</text>
<text x="119.6" y="111.3">LED12</text>
<text x="119.6" y="113.8">LED</text>
<text x="139.4" y="111.3">LED19</text>
<text x="139.4" y="113.8">LED</text>
<text x="159.1" y="111.3">LED26</text>
<text x="159.1" y="113.8">LED</text>
<text x="178.9" y="111.3">LED33</text>
<text x="178.9" y="113.8">LED</text>
<text x="198.7" y="111.3">LED40</text>
<text x="198.7" y="113.8">LED</text>
<text x="218.5" y="111.3">LED47</text>
<text x="218.5" y="113.8">LED</text>
<text x="238.3" y="111.3">LED54</text>
<text x="238.3" y="113.8">LED</text>
<text x="99.8" y="128.6">LED6</text>
<text x="99.8" y="131.1">LED</text>
<text x="119.6" y="128.6">LED13</text>
<text x="119.6" y="131.1">LED</text>
<text x="139.4" y="128.6">LED20</text>
<text x="139.4" y="131.1">LED</text>
<text x="159.1" y="128.6">LED27</text>
<text x="159.1" y="131.1">LED</text>
<text x="178.9" y="128.6">LED34</text>
<text x="178.9" y="131.1">LED</text>
<text x="198.7" y="128.6">LED41</text>
<text x="198.7" y="131.1">LED</text>
<text x="218.5" y="128.6">LED48</text>
<text x="218.5" y="131.1">LED</text>
<text x="238.3" y="128.6">LED55</text>
<text x="238.3" y="131.1">LED</text>
<text x="99.8" y="146">LED7</text>
<text x="99.8" y="148.5">LED</text>
<text x="119.6" y="146">LED14</text>
<text x="119.6" y="148.5">LED</text>
<text x="139.4" y="146">LED21</text>
<text x="139.4" y="148.5">LED</text>
<text x="159.1" y="146">LED28</text>
<text x="159.1" y="148.5">LED</text>
<text x="178.9" y="146">LED35</text>
<text x="178.9" y="148.5">LED</text>
<text x="198.7" y="146">LED42</text>
<text x="198.7" y="148.5">LED</text>
<text x="218.5" y="146">LED49</text>
<text x="218.5" y="148.5">LED</text>
<text x="238.3" y="146">LED56</text>
<text x="238.3" y="148.5">LED</text>
</g>
</svg>
